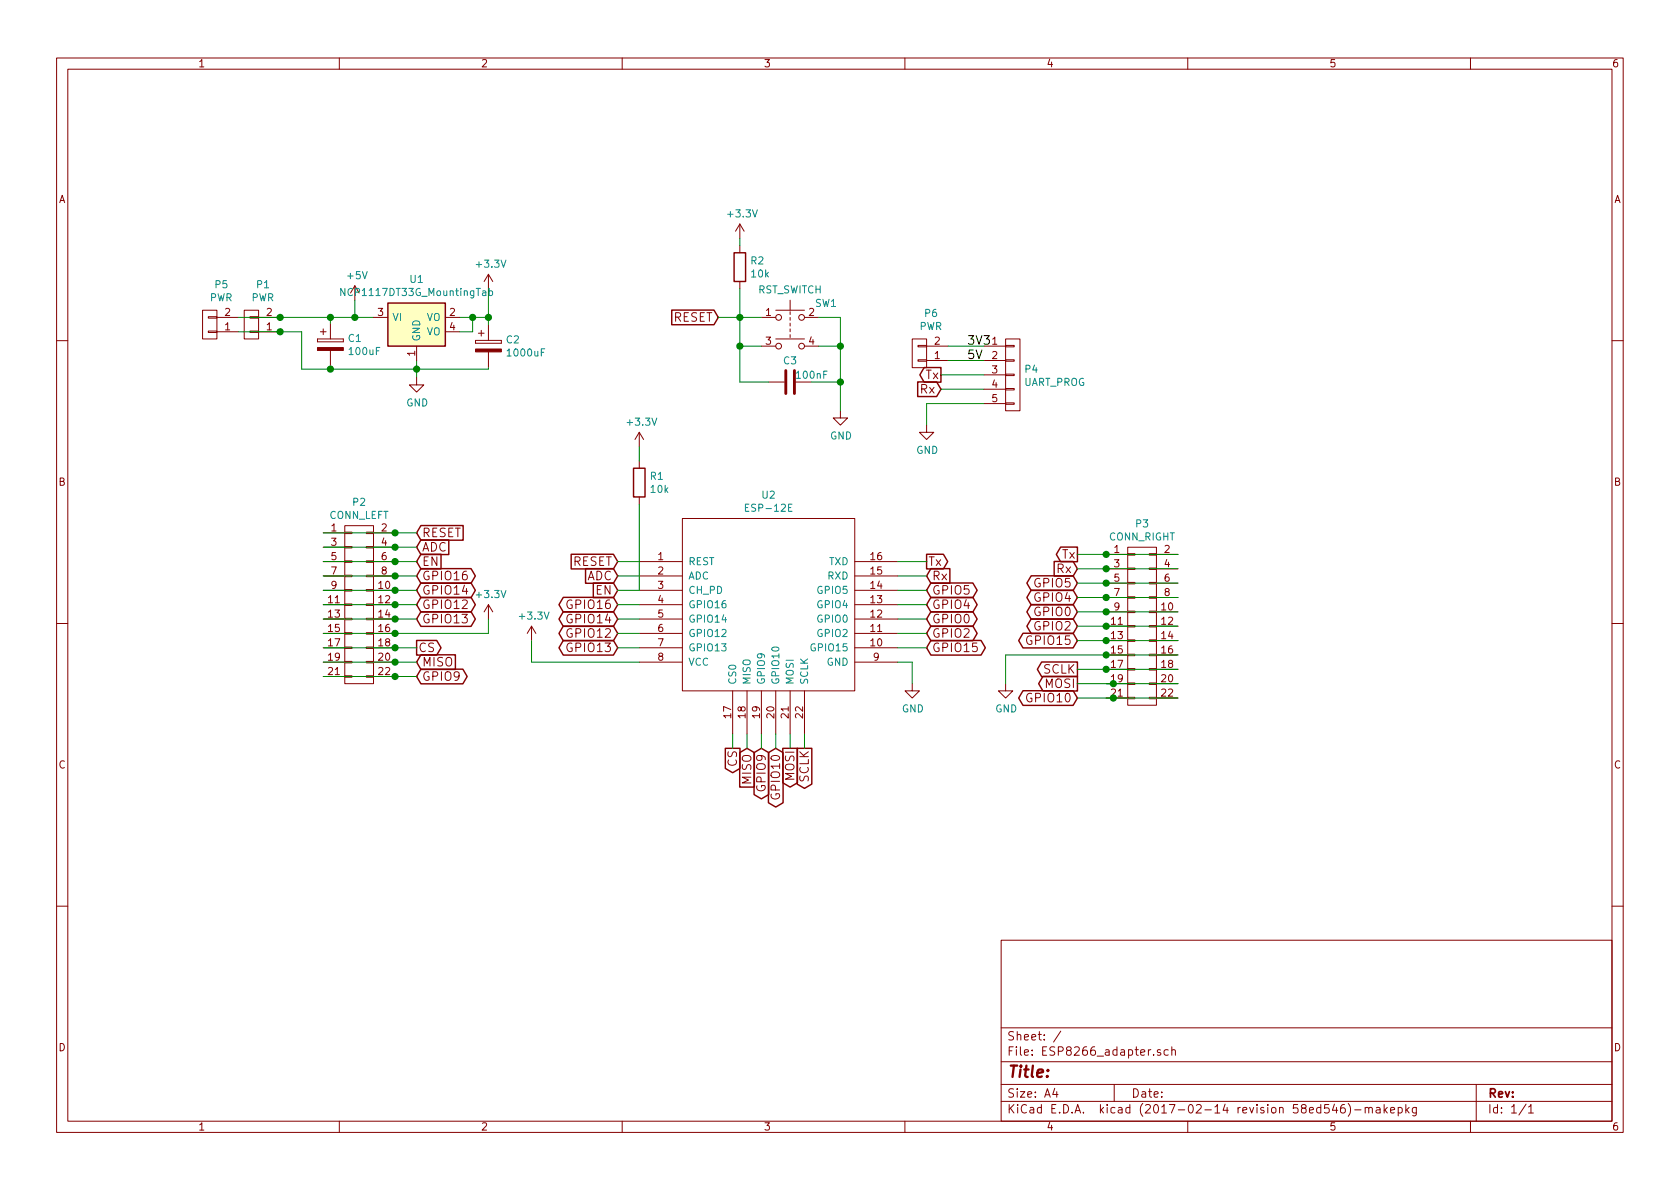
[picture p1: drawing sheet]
<svg xmlns="http://www.w3.org/2000/svg" width="297mm" height="210mm" viewBox="0 0 297 210" stroke-linecap="round" stroke-linejoin="round" font-family="sans-serif">
<g fill="none" stroke="#840000" stroke-width=".18">
<path d="M10 10.3h277v189.9h-277zM12 12.2h273v186.1h-273zM60 10.3v1.9M110 10.3v1.9M160 10.3v1.9M210 10.3v1.9M260 10.3v1.9M130.8 39.6l-.8 1.3M130.8 39.6v2.6M130.8 39.6l.8 1.3M35.8 54.9h2.6v5h-2.6zM36.8 56h1.6v.3h-1.6z"/>
<path d="M36.8 58.5h1.6v.3h-1.6zM38.4 58.7h3.8M38.4 56.1h3.8M43.2 54.9h2.5v5h-2.5zM44.2 56h1.5v.3h-1.5zM44.2 58.5h1.5v.3h-1.5zM45.7 58.7h3.8M45.7 56.1h3.8M56.1 59.9v.5zM56.1 59.9h4.6zM56.6 58.7h1.1M57.1 58.2v1"/>
<path d="M58.4 57.1v2.8M60.7 59.9v.5zM66 56.1h2.6M78.7 58.7h2.6M78.7 56.1h2.6M84.6 58.9h1M85.1 58.4v1M86.4 48.5v2.5M86.4 57.4v2.8M86.4 48.5l-.8 1.3M86.4 48.5l.7 1.3M130.8 43.4v1.3"/>
<path d="M130.8 49.8v1.2M134.6 56.1h2.6M137.2 59.9h5M137.2 54.9h5M139.7 53.1v1.8M139.7 55.1v.5M139.7 56.1v.5M139.7 57.1v.6M139.7 58.2v.5M139.7 59.2v.5M142.2 56.1h2.6M161.3 59.9h2.5v5.1h-2.5z"/>
<path d="M177.8 59.9h2.5v12.7h-2.5zM10 60.2h2M56.1 60.4h4.6zM58.4 62v2.8M73.7 66.8v1.3h1.2l-1.2 1.2-1.3-1.2h1.3M73.7 61.2v2.5M84.1 60.2v.5zM84.1 60.7h4.5zM84.1 60.2h4.5zM86.4 62.2v2.8M88.6 60.2v.5zM113 76.4l-.7 1.3"/>
<path d="M113 76.4v2.6M113 76.4l.8 1.3M134.6 61.2h2.6M135.9 67.6h2.8M142.2 61.2h2.6M148.6 72.6v1.3h1.3l-1.3 1.3-1.3-1.3h1.3M162.3 61.1h1.5v.2h-1.5zM162.3 63.6h1.5v.3h-1.5zM163.8 75.2v1.2h1.3l-1.3 1.3-1.2-1.3h1.2M163.8 61.2h3.8M163.8 63.7h3.8M174 61.2h3.8"/>
<path d="M174 63.7h3.8M174 66.3h3.8M174 68.8h3.8M174 71.4h3.8M177.8 71.2h1.5v.3h-1.5zM177.8 68.7h1.5v.3h-1.5zM177.8 66.2h1.5v.2h-1.5zM177.8 63.6h1.5v.3h-1.5zM177.8 61.1h1.5v.2h-1.5zM285 60.2h2M57.1 99.3h3.9M57.1 94.2h3.9"/>
<path d="M57.1 96.8h3.9M61 99.2h1.2v.2h-1.2zM61 96.6h1.2v.3h-1.2zM61 94.1h1.2v.3h-1.2zM61 93h5v27.9h-5zM64.8 99.2h1.2v.2h-1.2zM64.8 96.6h1.2v.3h-1.2zM64.8 94.1h1.2v.3h-1.2zM66 99.3h3.8M66 94.2h3.8M66 96.8h3.8M113 99.3h7.6"/>
<path d="M113 81.5v1.3M113 87.9v1.2M120.6 91.7h30.5v30.5h-30.5zM151.1 99.3h7.6M195.6 98h3.8M199.4 97.9h1.3v.3h-1.3zM199.4 96.8h5.1v27.9h-5.1zM203.2 97.9h1.3v.3h-1.3zM204.5 98h3.8M10 110.3h2M57.1 101.8h3.9M57.1 104.4h3.9"/>
<path d="M57.1 106.9h3.9M57.1 109.5h3.9M57.1 112h3.9M57.1 114.5h3.9M57.1 117.1h3.9M57.1 119.6h3.9M61 119.5h1.2v.3h-1.2zM61 117h1.2v.2h-1.2zM61 114.4h1.2v.3h-1.2zM61 111.9h1.2v.2h-1.2zM61 109.3h1.2v.3h-1.2zM61 106.8h1.2v.3h-1.2z"/>
<path d="M61 104.3h1.2v.2h-1.2zM61 101.7h1.2v.3h-1.2zM64.8 119.5h1.2v.3h-1.2zM64.8 117h1.2v.2h-1.2zM64.8 114.4h1.2v.3h-1.2zM64.8 111.9h1.2v.2h-1.2zM64.8 109.3h1.2v.3h-1.2zM64.8 106.8h1.2v.3h-1.2zM64.8 104.3h1.2v.2h-1.2zM64.8 101.7h1.2v.3h-1.2zM66 101.8h3.8M66 104.4h3.8"/>
<path d="M66 106.9h3.8M66 109.5h3.8M66 112h3.8M66 114.5h3.8M66 117.1h3.8M66 119.6h3.8M86.4 106.9v2.6M86.4 106.9l-.8 1.3M86.4 106.9l.7 1.3M94 110.7l-.8 1.3M94 110.7v2.6M94 110.7l.7 1.3"/>
<path d="M113 101.8h7.6M113 104.4h7.6M113 106.9h7.6M113 109.5h7.6M113 112h7.6M113 114.5h7.6M113 117.1h7.6M151.1 101.8h7.6M151.1 104.4h7.6M151.1 106.9h7.6M151.1 109.5h7.6M151.1 112h7.6"/>
<path d="M151.1 114.5h7.6M151.1 117.1h7.6M195.6 100.6h3.8M195.6 103.1h3.8M195.6 105.7h3.8M195.6 108.2h3.8M195.6 110.7h3.8M195.6 113.3h3.8M195.6 115.8h3.8M195.6 118.4h3.8M199.4 118.2h1.3v.3h-1.3zM199.4 115.7h1.3v.2h-1.3z"/>
<path d="M199.4 113.2h1.3v.2h-1.3zM199.4 110.6h1.3v.3h-1.3zM199.4 108.1h1.3v.2h-1.3zM199.4 105.5h1.3v.3h-1.3zM199.4 103h1.3v.2h-1.3zM199.4 100.5h1.3v.2h-1.3zM203.2 118.2h1.3v.3h-1.3zM203.2 115.7h1.3v.2h-1.3zM203.2 113.2h1.3v.2h-1.3zM203.2 110.6h1.3v.3h-1.3zM203.2 108.1h1.3v.2h-1.3zM203.2 105.5h1.3v.3h-1.3z"/>
<path d="M203.2 103h1.3v.2h-1.3zM203.2 100.5h1.3v.2h-1.3zM204.5 100.6h3.8M204.5 103.1h3.8M204.5 105.7h3.8M204.5 108.2h3.8M204.5 110.7h3.8M204.5 113.3h3.8M204.5 115.8h3.8M204.5 118.4h3.8M285 110.3h2M129.5 122.2v7.6"/>
<path d="M132.1 122.2v7.6M134.6 122.2v7.6M137.2 122.2v7.6M139.7 122.2v7.6M142.2 122.2v7.6M161.3 120.9v1.3h1.3l-1.3 1.2-1.3-1.2h1.3M177.8 120.9v1.3h1.3l-1.3 1.2-1.3-1.2h1.3M195.6 120.9h3.8M195.6 123.4h3.8M199.4 123.3h1.3v.3h-1.3zM199.4 120.8h1.3v.2h-1.3zM203.2 123.3h1.3v.3h-1.3z"/>
<path d="M203.2 120.8h1.3v.2h-1.3zM204.5 120.9h3.8M204.5 123.4h3.8M10 160.2h2M177 166.3h108v32h-108zM285 160.2h2M60 198.3v1.9M110 198.3v1.9M160 198.3v1.9M177 194.8h108M177 191.8h108M177 187.8h108"/>
<path d="M177 181.8h108M186.5 192.5l-.4 1h1M186.8 193v1M187.6 182.3l-1.3 2M197 191.8v3M204 186.5v.1M205.2 185.7l-.4-.1-.2 .2 .1 .2 .5 .2v.3h-.6M206.6 185.7l-.5-.1-.3 .3 .1 .6 .2 .1 .5-.1M207.2 185.7l.2-.1 .3 .1 .1 .9M207.2 185.1v1.5M210 198.3v1.9M235.9 195.2l-.3 1.1h.9"/>
<path d="M236.3 195.8v1M237.7 195.3a.59 .59 0 0 0-.7 .7l.1 .7 .2 .1 .5-.1 .1-.5-.2-.2-.4-.1-.3 .3M238.4 195.1a1.79 1.79 0 0 1 0 2.3M239.5 196.3h1.1M241.4 196v-.1a.37 .37 0 0 1 .6 .1v.8M241.4 195.8v1M242 196l.2-.2 .4 .1v.9M243.4 195.9h.5l.1 .9M244 196.2l-.5 .1-.2 .2 .2 .3 .5-.1M244.7 195.3v1.5M244.9 196.3l.4 .5M245.3 195.8l-.6 .6"/>
<path d="M245.9 196.3l.7-.1-.1-.3-.4-.1-.2 .2v.7h.6M247.2 195.9l.4-.1 .3 .3v.6l-.3 .1-.4-.1M247.2 195.8v1.5M248.6 195.3v1.5M248.7 196.3l.4 .5M249.1 195.8l-.5 .6M250.4 195.8v1.4l-.3 .1h-.3M250.4 195.9l-.4-.1-.3 .3 .1 .6 .2 .1 .4-.1M260 198.3v1.9M261 191.8v6.5M269.8 195.2l-1.2 2M270.3 195.8l.4-.5v1.5"/>
<path d="M270.3 196.8h.8"/>
<circle cx="137.7" cy="56.1" r=".51"/>
<circle cx="141.7" cy="56.1" r=".51"/>
<circle cx="137.7" cy="61.2" r=".51"/>
<circle cx="141.7" cy="61.2" r=".51"/>
</g>
<path d="M61 51v1.3l-.8-1.3v1.3M86.5 51.5l.4-.1 .2 .3-.1 .5h-.5M86.5 51v1.3M140 89.1h-.6v1.3h.6" fill="none" stroke="#008484" stroke-width=".18"/>
<g fill="none" stroke="#840000" stroke-width=".25">
<path d="M68.6 53.6h10.1v7.6h-10.1zM118.8 54.8h7.4l.8 1.3-.8 1.3h-7.4zM129.8 44.7h2v5.1h-2zM162.3 67.5h3.3l.8 1.3-.8 1.3h-3.3zM163.4 65h3v2.6h-3l-.8-1.3zM74.4 92.9h7.5v2.6h-7.5l-.7-1.3zM74.4 95.5h4.9v2.6h-4.9l-.7-1.3zM74.4 98h3.6v2.6h-3.6l-.7-1.3zM101 98h7.5l.7 1.3-.7 1.3h-7.5zM112 82.8h2v5.1h-2zM163.8 98h3l.8 1.3-.8 1.3h-3zM186.4 99.3h3.3l.8 1.3-.8 1.3h-3.3z"/>
<path d="M187.5 96.7h3v2.6h-3l-.7-1.3zM73.7 113.3h3.5l.8 1.2-.8 1.3h-3.5zM74.4 100.6h8.9l.7 1.2-.7 1.3h-8.9l-.7-1.3zM74.4 103.1h8.9l.7 1.3-.7 1.3h-8.9l-.7-1.3zM74.4 105.6h8.9l.7 1.3-.7 1.3h-8.9l-.7-1.3zM74.4 108.2h8.9l.7 1.3-.7 1.3h-8.9l-.7-1.3zM74.4 115.8h6.1v2.6h-6.1l-.7-1.3zM74.4 118.3h7.4l.8 1.3-.8 1.3h-7.4l-.7-1.3zM99.6 105.6h8.9l.7 1.3-.7 1.3h-8.9l-.8-1.3zM99.6 108.2h8.9l.7 1.3-.7 1.3h-8.9l-.8-1.3zM99.6 110.7h8.9l.7 1.3-.7 1.3h-8.9l-.8-1.3zM99.6 113.3h8.9l.7 1.2-.7 1.3h-8.9l-.8-1.3z"/>
<path d="M103.5 100.6h5l.7 1.2-.7 1.3h-5zM104.9 103.1h3.6l.7 1.3-.7 1.3h-3.6zM164.6 100.6h3.3v2.5h-3.3l-.8-1.3zM164.6 103.1h7.4l.8 1.3-.8 1.3h-7.4l-.8-1.3zM164.6 105.6h7.4l.8 1.3-.8 1.3h-7.4l-.8-1.3zM164.6 108.2h7.4l.8 1.3-.8 1.3h-7.4l-.8-1.3zM164.6 110.7h7.4l.8 1.3-.8 1.3h-7.4l-.8-1.3zM164.6 113.3h8.9l.7 1.2-.7 1.3h-8.9l-.8-1.3zM180.9 112h8.8l.8 1.3-.8 1.3h-8.8l-.8-1.3zM182.3 101.8h7.4l.8 1.3-.8 1.3h-7.4l-.7-1.3zM182.3 104.4h7.4l.8 1.3-.8 1.3h-7.4l-.7-1.3zM182.3 106.9h7.4l.8 1.3-.8 1.3h-7.4l-.7-1.3z"/>
<path d="M182.3 109.4h7.4l.8 1.3-.8 1.3h-7.4l-.7-1.3zM184.2 117.1h6.3v2.6h-6.3l-.8-1.3zM184.4 119.6h6.1v2.6h-6.1l-.8-1.3zM128.2 132.3h2.6v3.6l-1.3 .7-1.3-.7zM130.8 133.1l1.3-.8 1.3 .8v6.1h-2.6zM133.3 133.1l1.3-.8 1.3 .8v7.4l-1.3 .8-1.3-.8zM135.9 133.1l1.3-.8 1.3 .8v8.9l-1.3 .7-1.3-.7zM138.4 132.3h2.6v6.1l-1.3 .8-1.3-.8zM140.9 132.3h2.6v6.4l-1.3 .7-1.3-.7zM180.9 122.1h8.8l.8 1.3-.8 1.3h-8.8l-.8-1.3z"/>
</g>
<g fill="#840000" stroke="#840000" stroke-width=".18">
<path d="M84.1 61.7h4.5v.5h-4.5z"/>
<path d="M56.1 61.5h4.6v.5h-4.6z"/>
</g>
<path d="M138.9 65.5v4.1M140.5 65.5v4.1" fill="none" stroke="#840000" stroke-width=".51"/>
<g fill="none" stroke="#008400" stroke-width=".18">
<path d="M42.2 58.7h11.1v6.6h33.1v-.3M42.2 56.1h23.8M58.4 56.1v1M62.7 53.1v3M81.3 56.1h5.1M83.6 56.1v2.6h-2.3M86.4 51v6.4M127 56.1h7.6M130.8 51v16.6h5.1M130.8 42.2v1.2M144.8 56.1h3.8v16.5M58.4 64.8v.5"/>
<path d="M73.7 63.7v3.1M113 79v2.5M130.8 61.2h3.8M143.5 67.6h5.1M144.8 61.2h3.8M166.4 66.3h7.6M166.4 68.8h7.6M167.6 61.2h6.4M167.6 63.7h6.4M174 71.4h-10.2v3.8M57.1 99.3h16.6M57.1 94.2h16.6"/>
<path d="M57.1 96.8h16.6M109.2 99.3h3.8M113 89.1v15.3h-3.8M158.7 99.3h5.1M190.5 98h17.8M57.1 114.5h16.6M57.1 109.5h16.6M57.1 106.9h16.6M57.1 104.4h16.6M57.1 101.8h16.6M57.1 117.1h16.6M57.1 119.6h16.6"/>
<path d="M86.4 109.5v2.5h-29.3M94 113.3v3.8h19M109.2 114.5h3.8M109.2 112h3.8M109.2 109.5h3.8M109.2 106.9h3.8M109.2 101.8h3.8M158.7 114.5h5.1M158.7 112h5.1M158.7 109.5h5.1M158.7 106.9h5.1M158.7 104.4h5.1"/>
<path d="M158.7 101.8h5.1M158.7 117.1h2.6v3.8M190.5 100.6h17.8M190.5 103.1h17.8M190.5 105.7h17.8M190.5 108.2h17.8M190.5 110.7h17.8M190.5 113.3h17.8M190.5 118.4h17.8M208.3 115.8h-30.5v5.1M129.5 129.8v2.5M132.1 129.8v2.5"/>
<path d="M134.6 129.8v2.5M137.2 129.8v2.5M139.7 129.8v2.5M142.2 129.8v2.5M190.5 120.9h17.8M190.5 123.4h17.8"/>
</g>
<g fill="#008400" stroke="#008400" stroke-width=".25">
<circle cx="69.9" cy="94.2" r=".51"/>
<circle cx="69.9" cy="96.8" r=".51"/>
<circle cx="69.9" cy="99.3" r=".51"/>
<circle cx="69.9" cy="101.8" r=".51"/>
<circle cx="69.9" cy="104.4" r=".51"/>
<circle cx="69.9" cy="106.9" r=".51"/>
<circle cx="69.9" cy="109.5" r=".51"/>
<circle cx="69.9" cy="112" r=".51"/>
<circle cx="69.9" cy="114.5" r=".51"/>
<circle cx="69.9" cy="117.1" r=".51"/>
<circle cx="69.9" cy="119.6" r=".51"/>
<circle cx="195.6" cy="98" r=".51"/>
<circle cx="195.6" cy="100.6" r=".51"/>
<circle cx="195.6" cy="118.4" r=".51"/>
<circle cx="196.9" cy="120.9" r=".51"/>
<circle cx="196.9" cy="123.4" r=".51"/>
<circle cx="195.6" cy="103.1" r=".51"/>
<circle cx="195.6" cy="105.7" r=".51"/>
<circle cx="195.6" cy="108.2" r=".51"/>
<circle cx="195.6" cy="110.7" r=".51"/>
<circle cx="195.6" cy="113.3" r=".51"/>
<circle cx="148.6" cy="67.6" r=".51"/>
<circle cx="130.8" cy="61.2" r=".51"/>
<circle cx="148.6" cy="61.2" r=".51"/>
<circle cx="130.8" cy="56.1" r=".51"/>
<circle cx="86.4" cy="56.1" r=".51"/>
<circle cx="195.6" cy="115.8" r=".51"/>
<circle cx="49.5" cy="58.7" r=".51"/>
<circle cx="58.4" cy="56.1" r=".51"/>
<circle cx="49.5" cy="56.1" r=".51"/>
<circle cx="62.7" cy="56.1" r=".51"/>
<circle cx="73.7" cy="65.3" r=".51"/>
<circle cx="58.4" cy="65.3" r=".51"/>
<circle cx="83.6" cy="56.1" r=".51"/>
</g>
<path d="M68.6 53.6h10.1v7.6h-10.1z" fill="#ffffc2" stroke="#ffffc2" stroke-width=".18"/>
<text font-size="2.8" fill="#840000" x="178" y="190.5">Title:</text>
<g font-size="2.1" fill="#840000">
<text x="119" y="56.9">RESET</text>
<text x="162.7" y="69.6">Rx</text>
<text x="163.6" y="67.1">Tx</text>
<text x="74.6" y="95">RESET</text>
<text x="74.6" y="97.5">ADC</text>
<text x="74.6" y="100.1">EN</text>
<text x="101.2" y="100.1">RESET</text>
<text x="164.1" y="100.1">Tx</text>
<text x="186.9" y="101.3">Rx</text>
<text x="187.8" y="98.8">Tx</text>
<text x="74.6" y="102.6">GPIO16</text>
<text x="74.6" y="105.2">GPIO14</text>
<text x="74.6" y="107.7">GPIO12</text>
<text x="100.6" y="107.7">GPIO16</text>
<text x="103.7" y="102.6">ADC</text>
<text x="105.4" y="105.2">EN</text>
<text x="164.7" y="102.6">Rx</text>
<text x="164.7" y="105.2">GPIO5</text>
<text x="164.7" y="107.7">GPIO4</text>
<text x="183.1" y="103.9">GPIO5</text>
<text x="183.1" y="106.4">GPIO4</text>
<text x="74.6" y="110.2">GPIO13</text>
<text x="100.6" y="110.2">GPIO14</text>
<text x="100.6" y="112.8">GPIO12</text>
<text x="164.7" y="110.2">GPIO0</text>
<text x="164.7" y="112.8">GPIO2</text>
<text x="183.1" y="109">GPIO0</text>
<text x="183.1" y="111.5">GPIO2</text>
<text x="73.9" y="115.3">CS</text>
<text x="74.6" y="117.9">MISO</text>
<text x="100.6" y="115.3">GPIO13</text>
<text x="164.7" y="115.3">GPIO15</text>
<text x="181.9" y="114">GPIO15</text>
<text x="184.5" y="119.1">SCLK</text>
<text x="74.6" y="120.4">GPIO9</text>
<text x="181.9" y="124.2">GPIO10</text>
<text x="184.8" y="121.7">MOSI</text>
<text x="130.3" y="135.5" transform="rotate(-90 130.3 135.5)">CS</text>
<text x="132.8" y="138.7" transform="rotate(-90 132.8 138.7)">MISO</text>
<text x="135.4" y="139.7" transform="rotate(-90 135.4 139.7)">GPIO9</text>
<text x="137.9" y="140.9" transform="rotate(-90 137.9 140.9)">GPIO10</text>
<text x="140.5" y="138" transform="rotate(-90 140.5 138)">MOSI</text>
<text x="143" y="138.3" transform="rotate(-90 143 138.3)">SCLK</text>
<text x="178" y="184">Sheet: /</text>
<text x="178" y="186.7">File: ESP8266_adapter.sch</text>
<text x="178" y="196.9">KiCad E.D.A. kicad (2017-02-14 revision 58ed546)-makepkg</text>
<text x="178" y="194.1">Size: A4</text>
<text x="200" y="194.1">Date:</text>
<text x="263" y="194.1">Rev:</text>
<text x="263" y="196.9">Id: 1/1</text>
</g>
<g font-size="2.1">
<text x="170.9" y="61">3V3</text>
<text x="170.9" y="63.5">5V</text>
</g>
<g font-size="1.8" fill="#840000">
<text x="35" y="11.9">1</text>
<text x="85" y="11.9">2</text>
<text x="135" y="11.9">3</text>
<text x="185" y="11.9">4</text>
<text x="235" y="11.9">5</text>
<text x="285" y="11.9">6</text>
<text x="10.4" y="35.9">A</text>
<text x="285.4" y="35.9">A</text>
<text x="39.8" y="58.4">1</text>
<text x="39.8" y="55.9">2</text>
<text x="47.1" y="58.4">1</text>
<text x="47.1" y="55.9">2</text>
<text x="66.8" y="55.9">3</text>
<text x="79.5" y="55.9">2</text>
<text x="79.5" y="58.4">4</text>
<text x="135.4" y="55.9">1</text>
<text x="143" y="55.9">2</text>
<text x="73.4" y="63" transform="rotate(-90 73.4 63)">1</text>
<text x="135.4" y="61">3</text>
<text x="143" y="61">4</text>
<text x="165.3" y="63.5">1</text>
<text x="165.3" y="61">2</text>
<text x="175.4" y="61">1</text>
<text x="175.4" y="63.5">2</text>
<text x="175.4" y="66">3</text>
<text x="175.4" y="68.6">4</text>
<text x="175.4" y="71.1">5</text>
<text x="10.4" y="85.9">B</text>
<text x="285.4" y="85.9">B</text>
<text x="58.6" y="94">1</text>
<text x="67.5" y="94">2</text>
<text x="58.6" y="96.5">3</text>
<text x="58.6" y="99.1">5</text>
<text x="58.6" y="101.6">7</text>
<text x="67.5" y="96.5">4</text>
<text x="67.5" y="99.1">6</text>
<text x="67.5" y="101.6">8</text>
<text x="116.4" y="99.1">1</text>
<text x="116.4" y="101.6">2</text>
<text x="154" y="101.6">15</text>
<text x="154" y="99.1">16</text>
<text x="197" y="97.8">1</text>
<text x="197" y="100.3">3</text>
<text x="205.9" y="97.8">2</text>
<text x="205.9" y="100.3">4</text>
<text x="58.1" y="106.7">11</text>
<text x="58.6" y="104.1">9</text>
<text x="67" y="104.1">10</text>
<text x="67" y="106.7">12</text>
<text x="116.4" y="104.1">3</text>
<text x="116.4" y="106.7">4</text>
<text x="154" y="106.7">13</text>
<text x="154" y="104.1">14</text>
<text x="197" y="102.9">5</text>
<text x="197" y="105.4">7</text>
<text x="197" y="107.9">9</text>
<text x="205.4" y="107.9">10</text>
<text x="205.9" y="102.9">6</text>
<text x="205.9" y="105.4">8</text>
<text x="58.1" y="109.2">13</text>
<text x="58.1" y="111.8">15</text>
<text x="67" y="109.2">14</text>
<text x="67" y="111.8">16</text>
<text x="116.4" y="109.2">5</text>
<text x="116.4" y="111.8">6</text>
<text x="154" y="111.8">11</text>
<text x="154" y="109.2">12</text>
<text x="196.5" y="110.5">11</text>
<text x="196.5" y="113">13</text>
<text x="205.4" y="110.5">12</text>
<text x="205.4" y="113">14</text>
<text x="58.1" y="119.4">21</text>
<text x="58.1" y="114.3">17</text>
<text x="58.1" y="116.8">19</text>
<text x="67" y="116.8">20</text>
<text x="67" y="119.4">22</text>
<text x="67" y="114.3">18</text>
<text x="116.4" y="114.3">7</text>
<text x="116.4" y="116.8">8</text>
<text x="154" y="114.3">10</text>
<text x="154.5" y="116.8">9</text>
<text x="196.5" y="115.6">15</text>
<text x="196.5" y="118.1">17</text>
<text x="205.4" y="115.6">16</text>
<text x="205.4" y="118.1">18</text>
<text x="196.5" y="123.2">21</text>
<text x="196.5" y="120.6">19</text>
<text x="205.4" y="120.6">20</text>
<text x="205.4" y="123.2">22</text>
<text x="129.3" y="126.9" transform="rotate(-90 129.3 126.9)">17</text>
<text x="131.8" y="126.9" transform="rotate(-90 131.8 126.9)">18</text>
<text x="134.4" y="126.9" transform="rotate(-90 134.4 126.9)">19</text>
<text x="136.9" y="126.9" transform="rotate(-90 136.9 126.9)">20</text>
<text x="139.4" y="126.9" transform="rotate(-90 139.4 126.9)">21</text>
<text x="142" y="126.9" transform="rotate(-90 142 126.9)">22</text>
<text x="10.4" y="135.9">C</text>
<text x="285.4" y="135.9">C</text>
<text x="10.4" y="185.9">D</text>
<text x="285.4" y="185.9">D</text>
<text x="35" y="199.9">1</text>
<text x="85" y="199.9">2</text>
<text x="135" y="199.9">3</text>
<text x="185" y="199.9">4</text>
<text x="235" y="199.9">5</text>
<text x="285" y="199.9">6</text>
</g>
<g font-size="1.8" fill="#008484">
<text x="128.9" y="38.4">+3.3V</text>
<text x="84.4" y="47.3">+3.3V</text>
<text x="132.8" y="46.8">R2</text>
<text x="37.1" y="53.3">PWR</text>
<text x="38.1" y="51">P5</text>
<text x="44.4" y="53.3">PWR</text>
<text x="45.4" y="51">P1</text>
<text x="60.9" y="52.3">NCP1117DT33G_MountingTab</text>
<text x="61.5" y="49.4">+5V</text>
<text x="72.5" y="50">U1</text>
<text x="132.9" y="49.1">10k</text>
<text x="134" y="51.9">RST_SWITCH</text>
<text x="69.3" y="56.8">VI</text>
<text x="75.4" y="56.8">VO</text>
<text x="75.4" y="59.3">VO</text>
<text x="144.1" y="54.3">SW1</text>
<text x="162.5" y="58.4">PWR</text>
<text x="163.6" y="56.1">P6</text>
<text x="61.6" y="60.5">C1</text>
<text x="61.9" y="62.8">100uF</text>
<text x="74.3" y="60.4" transform="rotate(-90 74.3 60.4)">GND</text>
<text x="89.6" y="60.7">C2</text>
<text x="89.9" y="63">1000uF</text>
<text x="138.6" y="64.4">C3</text>
<text x="181.3" y="65.9">P4</text>
<text x="71.8" y="71.9">GND</text>
<text x="141" y="67">100nF</text>
<text x="180.9" y="68.2">UART_PROG</text>
<text x="111.1" y="75.3">+3.3V</text>
<text x="146.8" y="77.7">GND</text>
<text x="162" y="80.3">GND</text>
<text x="62.4" y="89.5">P2</text>
<text x="115" y="84.9">R1</text>
<text x="115.1" y="87.2">10k</text>
<text x="134.8" y="88.2">U2</text>
<text x="58.2" y="91.8">CONN_LEFT</text>
<text x="132.3" y="90.5">ESP-12E</text>
<text x="196.1" y="95.6">CONN_RIGHT</text>
<text x="200.9" y="93.3">P3</text>
<text x="121.7" y="99.9">REST</text>
<text x="146.6" y="99.9">TXD</text>
<text x="84.4" y="105.8">+3.3V</text>
<text x="121.7" y="102.5">ADC</text>
<text x="121.7" y="105">CH_PD</text>
<text x="121.7" y="107.6">GPIO16</text>
<text x="144.7" y="107.6">GPIO4</text>
<text x="144.7" y="105">GPIO5</text>
<text x="146.4" y="102.5">RXD</text>
<text x="92" y="109.6">+3.3V</text>
<text x="121.7" y="110.1">GPIO14</text>
<text x="121.7" y="112.6">GPIO12</text>
<text x="144.7" y="112.6">GPIO2</text>
<text x="144.7" y="110.1">GPIO0</text>
<text x="121.7" y="115.2">GPIO13</text>
<text x="121.7" y="117.7">VCC</text>
<text x="143.7" y="115.2">GPIO15</text>
<text x="146.2" y="117.7">GND</text>
<text x="130.2" y="121.2" transform="rotate(-90 130.2 121.2)">CS0</text>
<text x="132.7" y="121.2" transform="rotate(-90 132.7 121.2)">MISO</text>
<text x="135.3" y="121.2" transform="rotate(-90 135.3 121.2)">GPIO9</text>
<text x="137.8" y="121.2" transform="rotate(-90 137.8 121.2)">GPIO10</text>
<text x="140.3" y="121.2" transform="rotate(-90 140.3 121.2)">MOSI</text>
<text x="142.9" y="121.2" transform="rotate(-90 142.9 121.2)">SCLK</text>
<text x="159.5" y="126">GND</text>
<text x="176" y="126">GND</text>
</g>
</svg>
